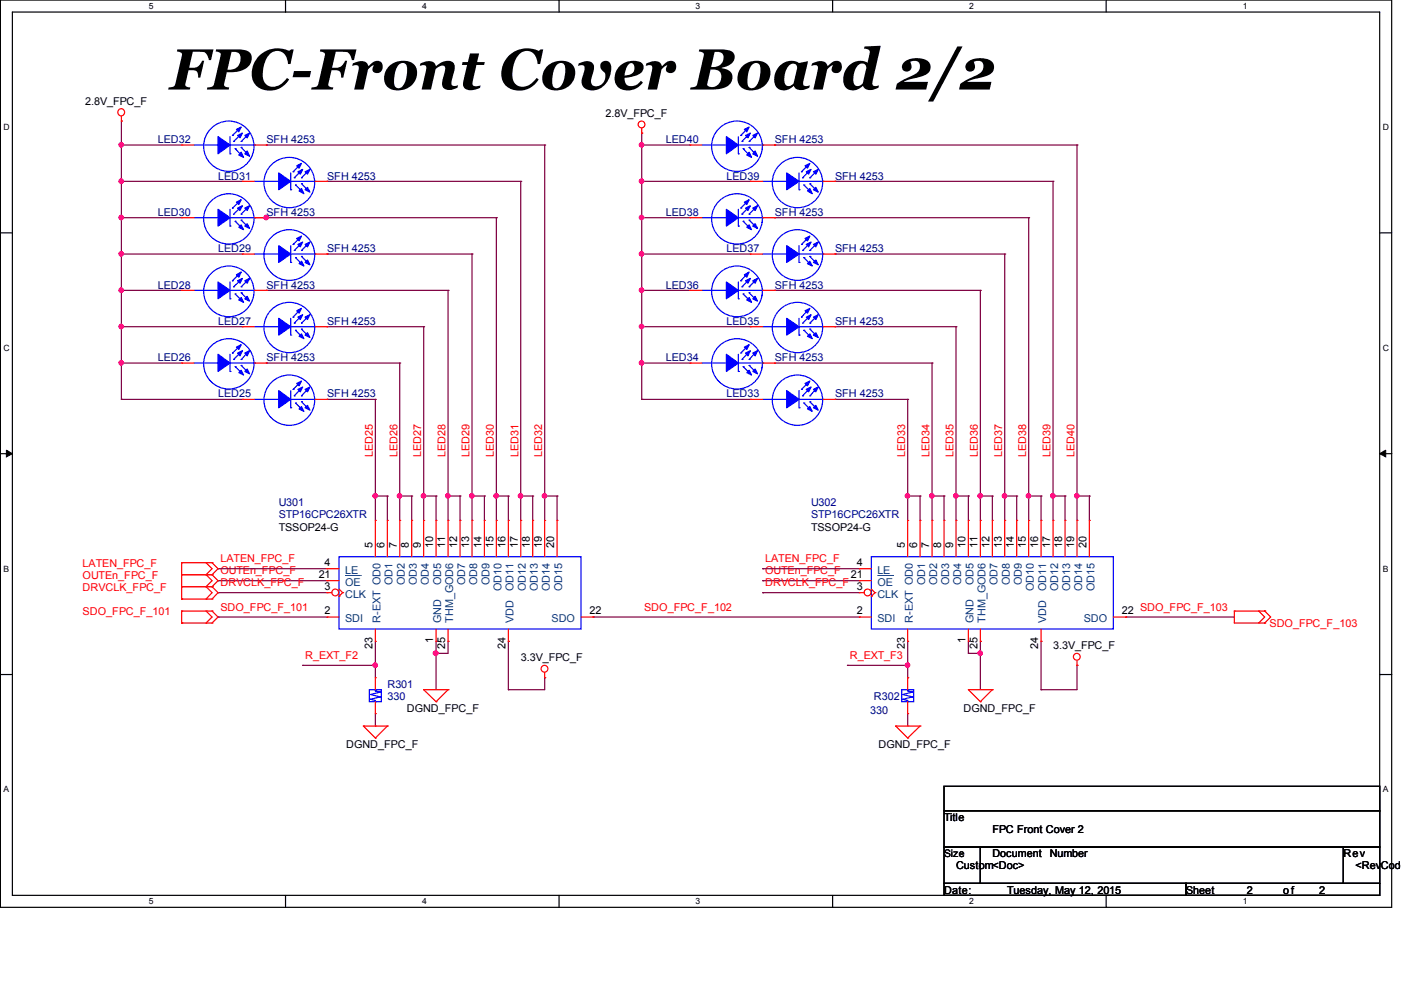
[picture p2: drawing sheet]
<svg xmlns="http://www.w3.org/2000/svg" width="297mm" height="210mm" viewBox="0 0 297 210" stroke-linecap="round" stroke-linejoin="round" font-family="sans-serif">
<path d="M.1 0h295v192.4h-295zM2.6 2.6h289.9v187.2h-289.9z" fill="none" stroke="#000" stroke-width=".25"/>
<g fill="#fff">
<path d="M31.6 .3h.9v1.9h-.9z"/>
<path d="M31.6 190.1h.9v1.9h-.9z"/>
</g>
<path d="M60.5 0v2.6M60.5 189.8v2.6" fill="none" stroke="#000" stroke-width=".25"/>
<g fill="#fff">
<path d="M89.5 .3h.9v1.9h-.9z"/>
<path d="M89.5 190.1h.9v1.9h-.9z"/>
</g>
<path d="M118.5 0v2.6M118.5 189.8v2.6" fill="none" stroke="#000" stroke-width=".25"/>
<g fill="#fff">
<path d="M147.5 .3h.9v1.9h-.9z"/>
<path d="M147.5 190.1h.9v1.9h-.9z"/>
</g>
<path d="M176.5 0v2.6M176.5 189.8v2.6" fill="none" stroke="#000" stroke-width=".25"/>
<g fill="#fff">
<path d="M205.5 .3h.9v1.9h-.9z"/>
<path d="M205.5 190.1h.9v1.9h-.9z"/>
</g>
<path d="M234.5 0v2.6M234.5 189.8v2.6" fill="none" stroke="#000" stroke-width=".25"/>
<g fill="#fff">
<path d="M263.5 .3h.9v1.9h-.9z"/>
<path d="M263.5 190.1h.9v1.9h-.9z"/>
<path d="M.8 25.9h1.1v2h-1.1z"/>
<path d="M293.2 25.9h1.2v2h-1.2z"/>
<path d="M.8 72.7h1.1v2h-1.1z"/>
<path d="M293.2 72.7h1.2v2h-1.2z"/>
</g>
<path d="M.1 49.4h2.5M292.5 49.4h2.6" fill="none" stroke="#000" stroke-width=".25"/>
<g fill="#fff">
<path d="M.8 119.6h1.1v1.9h-1.1z"/>
<path d="M293.2 119.6h1.1v1.9h-1.1z"/>
</g>
<path d="M.1 96.2h2.5M292.5 96.2h2.6" fill="none" stroke="#000" stroke-width=".25"/>
<path d="M1.4 95.4l1.2 .8-1.2 .7zM292.5 96.2l1.3-.8v1.5z" fill="#000" stroke="#000" stroke-width=".21"/>
<g fill="#fff">
<path d="M.8 166.4h1v1.9h-1z"/>
<path d="M293.2 166.4h1v1.9h-1z"/>
</g>
<path d="M.1 143h2.5M292.5 143h2.6M200.2 166.7h92.3v5.2h-92.3zM200.2 171.9h92.3v7.7h-92.3zM200.2 179.6h7.7v7.7h-7.7zM207.9 179.6h76.9v7.7h-76.9zM284.8 179.6h7.7v7.7h-7.7zM200.2 187.3h51.3v2.5h-51.3zM251.5 187.3h41v2.5h-41z" fill="none" stroke="#000" stroke-width=".25"/>
<g fill="none" stroke="#800040" stroke-width=".25">
<path d="M25.7 25.7h.1M25.7 38.5h.1M25.7 30.7h.1M25.7 38.5h25.7M25.7 30.7h12.8M25.7 25.7v59M56.5 30.7h.1M56.5 30.7h59M69.3 38.5h.1M69.3 38.5h41.1M110.4 38.5h.1M110.4 38.5v71.8"/>
<path d="M115.5 30.7h.1M115.5 30.7v79.6M136.1 28.2h.1M136.1 38.5h.1M136.1 30.7h.1M136.1 38.5h23M136.1 30.7h10.2M136.1 28.2v56.5M164.3 30.7h.1M164.3 30.7h64M177 38.5h.1M177 38.5h46.3"/>
<path d="M223.3 38.5h.1M223.3 38.5v71.8M228.3 30.7h.1M228.3 30.7v79.6M25.7 53.9h.1M25.7 46.2h.1M25.7 53.9h25.7M25.7 46.2h12.8M53.9 46.2h.1M53.9 46.2h51.3M56.5 46.2h.1M69.3 53.9h.1"/>
<path d="M69.3 53.9h30.8M100.1 53.9h.1M100.1 53.9v56.4M105.2 46.2h.1M105.2 46.2v64.1M136.1 53.9h.1M136.1 46.2h.1M136.1 53.9h23M136.1 46.2h10.2M164.3 46.2h.1M164.3 46.2h53.8M177 53.9h.1"/>
<path d="M177 53.9h36M213 53.9h.1M213 53.9v56.4M218.1 46.2h.1M218.1 46.2v64.1M25.7 77h.1M25.7 69.3h.1M25.7 61.6h.1M25.7 77h12.8M25.7 69.3h25.7M25.7 61.6h12.8M56.5 77h.1"/>
<path d="M56.5 61.6h.1M56.5 77h28.3M56.5 61.6h38.5M69.3 69.3h.1M69.3 69.3h20.5M84.8 77h.1M84.8 77v33.3M89.8 69.3h.1M89.8 69.3v41M95 61.6h.1M95 61.6v48.7M136.1 77h.1"/>
<path d="M136.1 69.3h.1M136.1 61.6h.1M136.1 77h10.2M136.1 69.3h23M136.1 61.6h10.2M164.3 77h.1M164.3 61.6h.1M164.3 77h33.3M164.3 61.6h43.6M177 69.3h.1M177 69.3h25.7M197.6 77h.1"/>
<path d="M197.6 77v33.3M202.7 69.3h.1M202.7 69.3v41M207.9 61.6h.1M207.9 61.6v48.7M25.7 84.7h.1M25.7 84.7h25.7M69.3 84.7h.1M69.3 84.7h10.3M79.6 84.7h.1M79.6 84.7v25.6M136.1 84.7h.1"/>
<path d="M136.1 84.7h23M177 84.7h.1M177 84.7h15.4M192.4 84.7h.1M192.4 84.7v25.6M79.6 105.2h.1M79.6 105.2h2.5M82.1 105.2h.1M82.1 105.2v5.1M84.8 105.2h.1M84.8 105.2h2.5M87.3 105.2h.1"/>
<path d="M87.3 105.2v5.1M89.8 105.2h.1M89.8 105.2h2.7M92.5 105.2h.1M92.5 105.2v5.1M95 105.2h.1M95 105.2h2.5M97.5 105.2h.1M97.5 105.2v5.1M100.1 105.2h.1M100.1 105.2h2.6M102.7 105.2h.1"/>
<path d="M102.7 105.2v5.1M105.2 105.2h.1M105.2 105.2h2.6M107.8 105.2h.1M107.8 105.2v5.1M110.4 105.2h.1M110.4 105.2h2.5M112.9 105.2h.1M112.9 105.2v5.1M115.5 105.2h.1M115.5 105.2h2.6M118.1 105.2h.1"/>
<path d="M118.1 105.2v5.1M192.4 105.2h.1M192.4 105.2h2.7M195.1 105.2h.1M195.1 105.2v5.1M197.6 105.2h.1M197.6 105.2h2.6M200.2 105.2h.1M200.2 105.2v5.1M202.7 105.2h.1M202.7 105.2h2.6M205.3 105.2h.1"/>
<path d="M205.3 105.2v5.1M207.9 105.2h.1M207.9 105.2h2.5M210.4 105.2h.1M210.4 105.2v5.1M213 105.2h.1M213 105.2h2.6M215.6 105.2h.1M215.6 105.2v5.1M218.1 105.2h.1M218.1 105.2h2.6M220.7 105.2h.1"/>
<path d="M220.7 105.2v5.1M223.3 105.2h.1M223.3 105.2h2.5M225.8 105.2h.1M225.8 105.2v5.1M228.3 105.2h.1M228.3 105.2h2.7M231 105.2h.1M231 105.2v5.1M46.2 130.8h.1M46.2 123.1h.1M46.2 120.6h.1"/>
<path d="M46.2 125.7h.1M46.2 130.8h23.1M46.2 123.1h23.1M46.2 120.6h23.1M46.2 125.7h23.1M79.6 136v7.7M92.5 136h.1M92.5 138.5h.1M92.5 136v10.2M95 136h.1M95 136v2.5h-2.5M107.8 136h.1"/>
<path d="M107.8 136v10.2M125.7 130.8h.1M125.7 130.8h56.5M161.7 123.1h.1M161.7 120.6h.1M161.7 125.7h.1M161.7 123.1h20.5M161.7 120.6h20.5M161.7 125.7h20.5M192.4 136v7.7M205.3 136h.1M205.3 138.5h.1"/>
<path d="M205.3 138.5h2.6M205.3 136v2.5M207.9 136h.1M207.9 138.5h.1M207.9 136v10.2M220.7 136h.1M220.7 136v10.2M238.7 130.8h.1M238.7 130.8h23M64.2 141.1h.1M64.2 141.1h15.4M79.6 141.1h.1"/>
<path d="M79.6 153.9h.1M79.6 151.3v2.6M107.8 146.2h.1M115.5 143.7h.1M115.5 143.7v2.5h-7.7M179.7 141.1h.1M179.7 141.1h12.7M192.4 143.7h.1M192.4 141.1h.1M192.4 153.9h.1M192.4 151.3v2.6M220.7 146.2h.1"/>
<path d="M228.3 141.1h.1M228.3 141.1v5.1h-7.6"/>
</g>
<g fill="#f0f" stroke="#f0f" stroke-width=".25">
<circle cx="79.5" cy="141" r=".47"/>
<circle cx="192.4" cy="141" r=".47"/>
<circle cx="110.4" cy="105.1" r=".47"/>
<circle cx="115.4" cy="105.1" r=".47"/>
<circle cx="79.5" cy="105.1" r=".47"/>
<circle cx="84.7" cy="105.1" r=".47"/>
<circle cx="89.8" cy="105.1" r=".47"/>
<circle cx="95" cy="105.1" r=".47"/>
<circle cx="100" cy="105.1" r=".47"/>
<circle cx="105.2" cy="105.1" r=".47"/>
<circle cx="92.4" cy="138.5" r=".49"/>
<circle cx="192.4" cy="105.1" r=".47"/>
<circle cx="197.6" cy="105.1" r=".47"/>
<circle cx="202.6" cy="105.1" r=".47"/>
<circle cx="207.8" cy="105.1" r=".47"/>
<circle cx="213" cy="105.1" r=".47"/>
<circle cx="218.1" cy="105.1" r=".47"/>
<circle cx="223.2" cy="105.1" r=".47"/>
<circle cx="228.3" cy="105.1" r=".47"/>
<circle cx="207.8" cy="138.5" r=".47"/>
<circle cx="56.4" cy="46.1" r=".47"/>
<circle cx="25.7" cy="30.7" r=".47"/>
<circle cx="25.7" cy="76.9" r=".47"/>
<circle cx="25.7" cy="69.2" r=".47"/>
<circle cx="25.7" cy="61.5" r=".47"/>
<circle cx="25.7" cy="53.8" r=".47"/>
<circle cx="25.7" cy="46.1" r=".47"/>
<circle cx="25.7" cy="38.4" r=".47"/>
<circle cx="136" cy="30.7" r=".47"/>
<circle cx="136" cy="69.2" r=".47"/>
<circle cx="136" cy="76.9" r=".47"/>
<circle cx="136" cy="53.8" r=".47"/>
<circle cx="136" cy="61.5" r=".47"/>
<circle cx="136" cy="46.1" r=".47"/>
<circle cx="136" cy="38.4" r=".47"/>
</g>
<g fill="none" stroke="#f00" stroke-width=".25">
<path d="M25.7 25.7h.1M25.7 24.7v1M51.4 38.5h.1M51.4 38.5h2.5M66.8 38.5h2.5M69.3 38.5h.1M136.1 28.2h.1M136.1 27.2v1M146.3 30.7h.1M146.3 30.7h2.5M159.1 38.5h.1M159.1 38.5h2.6"/>
<path d="M161.7 30.7h2.6M164.3 30.7h.1M174.5 38.5h2.5M177 38.5h.1M51.4 69.3h.1M51.4 69.3h2.5M66.8 69.3h2.5M69.3 69.3h.1M159.1 69.3h.1M159.1 69.3h2.6M174.5 69.3h2.5M177 69.3h.1"/>
<path d="M51.4 84.7h.1M51.4 84.7h2.5M66.8 84.7h2.5M69.3 84.7h.1M38.5 119.3h.1M38.5 119.3h6.5M38.5 119.3v7.7M43.7 119.3h.1M43.7 119.3l1.3 1.3-1.3 1.2M45 119.3h.1M45 119.3l1.2 1.3-1.2 1.2M79.6 110.3h.1"/>
<path d="M79.6 110.3v7.7M82.1 110.3h.1M82.1 110.3v7.7M84.8 110.3h.1M84.8 110.3v7.7M87.3 110.3h.1M87.3 110.3v7.7M89.8 110.3h.1M89.8 110.3v7.7M92.5 110.3h.1M92.5 110.3v7.7M95 110.3h.1"/>
<path d="M95 110.3v7.7M97.5 110.3h.1M97.5 110.3v7.7M100.1 110.3h.1M100.1 110.3v7.7M102.7 110.3h.1M102.7 110.3v7.7M105.2 110.3h.1M105.2 110.3v7.7M107.8 110.3h.1M107.8 110.3v7.7M110.4 110.3h.1"/>
<path d="M110.4 110.3v7.7M112.9 110.3h.1M112.9 110.3v7.7M115.5 110.3h.1M115.5 110.3v7.7M118.1 110.3h.1M118.1 110.3v7.7M38.5 121.8h.1M38.5 124.4h.1M38.5 127h.1M38.5 129.6h.1M38.5 132.1h.1"/>
<path d="M38.5 121.8h6.5M38.5 129.6v2.5M38.5 124.4h6.5M38.5 127h6.5M38.5 129.6h6.5M38.5 132.1h6.5M43.7 121.8h.1M43.7 124.4h.1M43.7 127h.1M43.7 129.6h.1M43.7 132.1h.1M43.7 121.8l1.3 1.3-1.3 1.3"/>
<path d="M43.7 124.4l1.3 1.3-1.3 1.3M43.7 129.6l1.3 1.2-1.3 1.3M45 121.8h.1M45 124.4h.1M45 127h.1M45 132.1h.1M45 129.6h.1M45 121.8l1.2 1.3-1.2 1.3M45 124.4l1.2 1.3-1.2 1.3M45 129.6l1.2 1.2-1.2 1.3M69.3 130.8h.1M69.3 130.8h2.6"/>
<path d="M71.9 126.4h.1M71.9 124.9l.7 .8M72.6 125.7h.1M72.6 125.7l-.7 .7M92.5 136h.1M92.5 133.4v2.6M107.8 136h.1M107.8 133.4v2.6M123.2 130.8h2.5M125.7 130.8h.1M261.7 129.6h.1M261.7 129.6h6.4"/>
<path d="M261.7 129.6v2.5h6.4M266.9 129.6h.1M266.9 132.1h.1M266.9 129.6l1.2 1.2-1.2 1.3M268.1 132.1h.1M268.1 129.6h.1M268.1 129.6l1.3 1.2-1.3 1.3M77 153.9h.1M77 153.9h5.1M77 153.9l2.6 2.6M79.6 156.5h.1M79.6 143.7h.1"/>
<path d="M79.6 151.3h.1M79.6 143.7v2.5M79.6 148.8v2.5M82.1 153.9h.1M82.1 153.9l-2.5 2.6M89.8 146.2h.1M89.8 146.2h5.2M89.8 146.2l2.7 2.6M92.5 148.8h.1M95 146.2h.1M95 146.2l-2.5 2.6M115.5 143.7h.1"/>
<path d="M115.5 142.6v1.1M189.9 153.9h.1M189.9 153.9h5.2M189.9 153.9l2.5 2.6M192.4 156.5h.1M195.1 153.9h.1M195.1 153.9l-2.7 2.6M205.3 146.2h.1M205.3 146.2h5.1M205.3 146.2l2.6 2.6M207.9 148.8h.1M210.4 146.2h.1"/>
<path d="M210.4 146.2l-2.5 2.6M228.3 141.1h.1M228.3 140.1v1"/>
<circle cx="25.7" cy="23.8" r=".74"/>
<circle cx="136" cy="26.4" r=".72"/>
<circle cx="228.3" cy="139.2" r=".72"/>
<circle cx="115.4" cy="141.8" r=".72"/>
</g>
<g fill="none" stroke="#00f" stroke-width=".25">
<path d="M53.9 38.5h5.2M59.1 38.5h.1M61.6 36.7v3.5M61.6 38.5h5.2M62.1 36.4h.1M62.4 37.7h.1M62.7 39.2h.1M62.7 39.2l1.5 1.5M63.7 34.9l-1.6 1.5M63.9 37.7h.1M63.9 39h.1M63.9 36.2l-1.5 1.5"/>
<path d="M63.9 39l1.5 1.5M65.4 36.2l-1.5 1.5M66.7 39.4a5.4 5.4 0 0 0-7.1-5.8 5.4 5.4 0 0 0-2 8.9 5.4 5.4 0 0 0 8.9-2.2l.2-.8M66.8 38.5h.1M148.8 30.7h5.2M154 30.7h.1M156.5 32.6h.1M156.5 29v3.6M156.5 30.7h5.2M157.1 28.7h.1M157.3 30h.1M157.6 31.5h.1"/>
<path d="M157.6 31.5l1.5 1.6M158.6 27.2l-1.5 1.5M158.8 30h.1M158.8 31.3h.1M158.8 28.5l-1.5 1.5M158.8 31.3l1.6 1.6M160.4 28.5l-1.6 1.5M161.6 31.7a5.4 5.4 0 0 0-7.1-5.8 5.4 5.4 0 0 0-2 8.9 5.4 5.4 0 0 0 8.9-2.2l.2-.8M161.7 30.7h.1M161.7 38.5h5.1M166.8 38.5h.1M169.4 36.7v3.5"/>
<path d="M169.4 38.5h5.1M169.9 36.4h.1M170.2 37.7h.1M170.4 39.2h.1M170.4 39.2l1.6 1.5M171.4 34.9l-1.5 1.5M171.7 37.7h.1M171.7 39h.1M171.7 36.2l-1.5 1.5M171.7 39l1.5 1.5M173.2 36.2l-1.5 1.5M174.4 39.4a5.3 5.3 0 0 0-7-5.7 5.3 5.3 0 0 0-2.1 8.8 5.3 5.3 0 0 0 8.9-2.2l.2-.8"/>
<path d="M174.5 38.5h.1M61.6 40.2h.1M169.4 40.2h.1M53.9 69.3h5.2M59.1 69.3h.1M61.6 71h.1M61.6 67.5v3.5M61.6 69.3h5.2M62.1 67.2h.1M62.4 68.5h.1M62.7 70h.1M62.7 70l1.5 1.6"/>
<path d="M63.7 65.6l-1.6 1.6M63.9 68.5h.1M63.9 69.8h.1M63.9 67l-1.5 1.5M63.9 69.8l1.5 1.5M65.4 67l-1.5 1.5M66.7 70.3a5.4 5.4 0 0 0-7-6 5.4 5.4 0 0 0-2.2 8.9 5.4 5.4 0 0 0 8.9-2.1l.2-.8M66.8 69.3h.1M161.7 69.3h5.1M166.8 69.3h.1M169.4 71h.1M169.4 69.3h5.1"/>
<path d="M169.4 67.5v3.5M169.9 67.2h.1M170.2 68.5h.1M170.4 70h.1M170.4 70l1.6 1.6M171.4 65.6l-1.5 1.6M171.7 68.5h.1M171.7 69.8h.1M171.7 67l-1.5 1.5M171.7 69.8l1.5 1.5M173.2 67l-1.5 1.5M174.5 69.3h.1"/>
<path d="M53.9 84.7h5.2M59.1 84.7h.1M61.6 86.5h.1M61.6 82.8v3.7M61.6 84.7h5.2M62.1 82.6h.1M62.4 83.9h.1M62.7 85.4h.1M62.7 85.4l1.5 1.6M63.7 81l-1.6 1.6M63.9 83.9h.1M63.9 85.2h.1"/>
<path d="M63.9 82.3l-1.5 1.6M63.9 85.2l1.5 1.5M65.4 82.3l-1.5 1.6M66.7 85.7a5.4 5.4 0 0 0-7-6 5.4 5.4 0 0 0-2.2 8.9 5.4 5.4 0 0 0 8.9-2l.2-.9M66.8 84.7h.1M71.9 118h51.3v15.4h-51.3zM78.3 146.2h2.6v2.6h-2.6zM78.6 148.3h.1M78.6 148.3l1 .2v.3M79.6 146.5h.1M79.6 146.2h.1M79.6 148.8h.1"/>
<path d="M79.6 146.5l1 .2M79.6 146.2v.3M80.6 146.7h.1M80.6 147.8h.1M80.6 146.7l-2 .5 2 .6M80.6 147.8l-2 .5"/>
<circle cx="169.1" cy="69.4" r="5.3"/>
</g>
<g fill="#00f" stroke="#00f" stroke-width=".25">
<path d="M154 29l2.5 1.7-2.5 1.9z" fill-rule="evenodd"/>
<path d="M159.6 28.7l1-.5-.5 1z" fill-rule="evenodd"/>
<path d="M158.1 28.7l1-.5-.5 1z" fill-rule="evenodd"/>
<path d="M157.8 27.4l1-.5-.5 1.1z" fill-rule="evenodd"/>
<path d="M158.8 32.3l.5 1.1-1-.5z" fill-rule="evenodd"/>
<path d="M160.1 32l.5 1.1-1-.5z" fill-rule="evenodd"/>
<path d="M59.1 82.8l2.5 1.9-2.5 1.8z" fill-rule="evenodd"/>
<path d="M64.7 82.6l1-.5-.5 1z" fill-rule="evenodd"/>
<path d="M63.2 82.6l1-.5-.5 1z" fill-rule="evenodd"/>
<path d="M62.9 81.3l1-.5-.5 1z" fill-rule="evenodd"/>
<path d="M63.4 86.7l.5-.5 .5 1z" fill-rule="evenodd"/>
<path d="M64.7 86.5l.5-.5 .5 1z" fill-rule="evenodd"/>
<path d="M59.1 67.5l2.5 1.8-2.5 1.7z" fill-rule="evenodd"/>
<path d="M64.7 67.2l1-.5-.5 1z" fill-rule="evenodd"/>
<path d="M63.2 67.2l1-.5-.5 1z" fill-rule="evenodd"/>
<path d="M62.9 65.9l1-.5-.5 1z" fill-rule="evenodd"/>
<path d="M63.9 70.8l.5 1-1-.5z" fill-rule="evenodd"/>
<path d="M65.2 70.5l.5 1.1-1-.6z" fill-rule="evenodd"/>
<path d="M166.8 67.5l2.6 1.8-2.6 1.7z" fill-rule="evenodd"/>
<path d="M172.5 67.2l1-.5-.5 1z" fill-rule="evenodd"/>
<path d="M170.9 67.2l1.1-.5-.6 1z" fill-rule="evenodd"/>
<path d="M170.7 65.9l1-.5-.5 1z" fill-rule="evenodd"/>
<path d="M171.7 70.8l.5 1-1-.5z" fill-rule="evenodd"/>
<path d="M173 70.5l.5 1.1-1-.6z" fill-rule="evenodd"/>
<path d="M59.1 36.7l2.5 1.8-2.5 1.7z" fill-rule="evenodd"/>
<path d="M64.7 36.4l1-.5-.5 1z" fill-rule="evenodd"/>
<path d="M63.2 36.4l1-.5-.5 1z" fill-rule="evenodd"/>
<path d="M62.9 35.2l1-.6-.5 1.1z" fill-rule="evenodd"/>
<path d="M63.9 40l.5 1.1-1-.6z" fill-rule="evenodd"/>
<path d="M65.2 39.7l.5 1-1-.5z" fill-rule="evenodd"/>
<path d="M166.8 36.7l2.6 1.8-2.6 1.7z" fill-rule="evenodd"/>
<path d="M172.5 36.4l1-.5-.5 1z" fill-rule="evenodd"/>
<path d="M170.9 36.4l1.1-.5-.6 1z" fill-rule="evenodd"/>
<path d="M170.7 35.2l1-.6-.5 1.1z" fill-rule="evenodd"/>
<path d="M171.7 40l.5 1.1-1-.6z" fill-rule="evenodd"/>
<path d="M173 39.7l.5 1-1-.5z" fill-rule="evenodd"/>
</g>
<circle cx="71.1" cy="125.6" r=".72" fill="#fff" stroke="#f00" stroke-width=".25"/>
<g fill="none" stroke="#f00" stroke-width=".25">
<path d="M51.4 53.9h.1M51.4 53.9h2.5M66.8 53.9h2.5M69.3 53.9h.1M146.3 46.2h.1M146.3 46.2h2.5M161.7 46.2h2.6M164.3 46.2h.1M146.3 77h.1M146.3 77h2.5M161.7 77h2.6M164.3 77h.1"/>
<path d="M159.1 84.7h.1M159.1 84.7h2.6M174.5 84.7h2.5M177 84.7h.1M192.4 110.3h.1M192.4 110.3v7.7M195.1 110.3h.1M195.1 110.3v7.7M197.6 110.3h.1M197.6 110.3v7.7M200.2 110.3h.1M200.2 110.3v7.7"/>
<path d="M202.7 110.3h.1M202.7 110.3v7.7M205.3 110.3h.1M205.3 110.3v7.7M207.9 110.3h.1M207.9 110.3v7.7M210.4 110.3h.1M210.4 110.3v7.7M213 110.3h.1M213 110.3v7.7M215.6 110.3h.1M215.6 110.3v7.7"/>
<path d="M218.1 110.3h.1M218.1 110.3v7.7M220.7 110.3h.1M220.7 110.3v7.7M223.3 110.3h.1M223.3 110.3v7.7M225.8 110.3h.1M225.8 110.3v7.7M228.3 110.3h.1M228.3 110.3v7.7M231 110.3h.1M231 110.3v7.7"/>
<path d="M69.3 125.7h.1M69.3 120.6h.1M69.3 123.1h.1M69.3 125.7h1.1M69.3 120.6h2.6M69.3 123.1h2.6M79.6 136h.1M79.6 133.4v2.6M95 136h.1M95 133.4v2.6M182.2 130.8h.1M182.2 130.8h2.5"/>
<path d="M184.7 126.4h.1M184.7 124.9l.8 .8M185.5 125.7h.1M185.5 125.7l-.8 .7M205.3 136h.1M205.3 133.4v2.6M220.7 136h.1M220.7 133.4v2.6M236.1 130.8h2.6M238.7 130.8h.1"/>
</g>
<path d="M73.2 122h3.3M76.5 122h.1" fill="none" stroke="#004080" stroke-width=".21"/>
<g fill="none" stroke="#00f" stroke-width=".25">
<path d="M53.9 53.9h5.2M59.1 53.9h.1M61.6 55.6h.1M61.6 52.1v3.5M61.6 53.9h5.2M62.1 51.8h.1M62.4 53.1h.1M62.7 54.6h.1M62.7 54.6l1.5 1.5M63.7 50.3l-1.6 1.5M63.9 53.1h.1M63.9 54.4h.1"/>
<path d="M63.9 51.6l-1.5 1.5M63.9 54.4l1.5 1.5M65.4 51.6l-1.5 1.5M66.7 54.9a5.4 5.4 0 0 0-7.1-5.9 5.4 5.4 0 0 0-2.1 8.9 5.4 5.4 0 0 0 9-2.1l.2-.9M66.8 53.9h.1M148.8 46.2h5.2M154 46.2h.1M156.5 47.9h.1M156.5 44.4v3.5M156.5 46.2h5.2M157.1 44.1h.1M157.3 45.4h.1"/>
<path d="M157.6 46.9h.1M157.6 46.9l1.5 1.5M158.6 42.6l-1.5 1.5M158.8 45.4h.1M158.8 46.7h.1M158.8 43.9l-1.5 1.5M158.8 46.7l1.6 1.5M160.4 43.9l-1.6 1.5M161.7 46.2h.1M148.8 77h5.2M154 77h.1M156.5 78.8h.1"/>
<path d="M156.5 75.1v3.7M156.5 77h5.2M157.1 74.9h.1M157.3 76.2h.1M157.6 77.7h.1M157.6 77.7l1.5 1.6M158.6 73.3l-1.5 1.6M158.8 76.2h.1M158.8 77.5h.1M158.8 74.6l-1.5 1.6M158.8 77.5l1.6 1.5M160.4 74.6l-1.6 1.6"/>
<path d="M161.6 78a5.4 5.4 0 0 0-7-6 5.4 5.4 0 0 0-2.2 8.9 5.4 5.4 0 0 0 9-2.1l.2-.8M161.7 77h.1M161.7 84.7h5.1M166.8 84.7h.1M169.4 86.5h.1M169.4 82.8v3.7M169.4 84.7h5.1M169.9 82.6h.1M170.2 83.9h.1M170.4 85.4h.1M170.4 85.4l1.6 1.6M171.4 81l-1.5 1.6"/>
<path d="M171.7 83.9h.1M171.7 85.2h.1M171.7 82.3l-1.5 1.6M171.7 85.2l1.5 1.5M173.2 82.3l-1.5 1.6M174.3 85.7a5.3 5.3 0 0 0-6.9-5.9 5.3 5.3 0 0 0-2.1 8.8 5.3 5.3 0 0 0 8.8-2.1l.2-.8M174.5 84.7h.1M184.7 118h51.4v15.4h-51.4z"/>
<circle cx="156.3" cy="46.4" r="5.4"/>
</g>
<g fill="#00f" stroke="#00f" stroke-width=".25">
<path d="M59.1 52.1l2.5 1.8-2.5 1.7z" fill-rule="evenodd"/>
<path d="M64.7 51.8l1-.5-.5 1z" fill-rule="evenodd"/>
<path d="M63.2 51.8l1-.5-.5 1z" fill-rule="evenodd"/>
<path d="M62.9 50.6l1-.5-.5 1z" fill-rule="evenodd"/>
<path d="M63.9 55.4l.5 1-1-.5z" fill-rule="evenodd"/>
<path d="M65.2 55.1l.5 1-1-.5z" fill-rule="evenodd"/>
<path d="M154 75.1l2.5 1.9-2.5 1.8z" fill-rule="evenodd"/>
<path d="M159.6 74.9l1-.5-.5 1.1z" fill-rule="evenodd"/>
<path d="M158.1 74.9l1-.5-.5 1.1z" fill-rule="evenodd"/>
<path d="M157.8 73.6l1-.5-.5 1z" fill-rule="evenodd"/>
<path d="M158.8 78.5l.5 1-1-.5z" fill-rule="evenodd"/>
<path d="M160.1 78.2l.5 1.1-1-.5z" fill-rule="evenodd"/>
<path d="M154 44.4l2.5 1.8-2.5 1.7z" fill-rule="evenodd"/>
<path d="M159.6 44.1l1-.5-.5 1z" fill-rule="evenodd"/>
<path d="M158.1 44.1l1-.5-.5 1z" fill-rule="evenodd"/>
<path d="M157.8 42.9l1-.6-.5 1.1z" fill-rule="evenodd"/>
<path d="M158.8 47.7l.5 1-1-.5z" fill-rule="evenodd"/>
<path d="M160.1 47.4l.5 1-1-.5z" fill-rule="evenodd"/>
<path d="M166.8 82.8l2.6 1.9-2.6 1.8z" fill-rule="evenodd"/>
<path d="M172.5 82.6l1-.5-.5 1z" fill-rule="evenodd"/>
<path d="M170.9 82.6l1.1-.5-.6 1z" fill-rule="evenodd"/>
<path d="M170.7 81.3l1-.5-.5 1z" fill-rule="evenodd"/>
<path d="M171.7 86.2l.5 1-1-.5z" fill-rule="evenodd"/>
<path d="M172.5 86.5l.5-.5 .5 1z" fill-rule="evenodd"/>
</g>
<circle cx="183.9" cy="125.6" r=".72" fill="#fff" stroke="#f00" stroke-width=".25"/>
<g fill="none" stroke="#f00" stroke-width=".25">
<path d="M38.5 30.7h.1M38.5 30.7h2.6M53.9 30.7h2.6M56.5 30.7h.1M38.5 46.2h.1M38.5 46.2h2.6M53.9 46.2h2.6M56.5 46.2h.1M159.1 53.9h.1M159.1 53.9h2.6M174.5 53.9h2.5M177 53.9h.1"/>
<path d="M38.5 77h.1M38.5 61.6h.1M38.5 77h2.6M38.5 61.6h2.6M53.9 77h2.6M53.9 61.6h2.6M56.5 77h.1M56.5 61.6h.1M146.3 61.6h.1M146.3 61.6h2.5M161.7 61.6h2.6M164.3 61.6h.1"/>
<path d="M182.2 125.7h.1M182.2 120.6h.1M182.2 123.1h.1M182.2 125.7h1M182.2 120.6h2.5M182.2 123.1h2.5M192.4 136h.1M192.4 133.4v2.6M207.9 136h.1M207.9 133.4v2.6M192.4 143.7h.1M192.4 151.3h.1"/>
<path d="M192.4 143.7v2.5M192.4 148.8v2.5"/>
</g>
<path d="M186 122h3.3M189.3 122h.1" fill="none" stroke="#004080" stroke-width=".21"/>
<g fill="none" stroke="#00f" stroke-width=".25">
<path d="M41.1 30.7h5.1M46.2 30.7h.1M48.8 32.6h.1M48.8 29v3.6M48.8 30.7h5.1M49.3 28.7h.1M49.5 30h.1M49.9 31.5h.1M49.9 31.5l1.5 1.6M50.9 27.2l-1.6 1.5M51.1 30h.1M51.1 31.3h.1"/>
<path d="M51.1 28.5l-1.6 1.5M51.1 31.3l1.6 1.6M52.7 28.5l-1.6 1.5M53.8 31.7a5.3 5.3 0 0 0-7-5.7 5.3 5.3 0 0 0-2 8.8 5.3 5.3 0 0 0 8.8-2.2l.2-.8M53.9 30.7h.1M41.1 46.2h5.1M46.2 46.2h.1M48.8 47.9h.1M48.8 44.4v3.5M48.8 59.8v3.5M48.8 46.2h5.1M49.3 59.5h.1"/>
<path d="M49.3 44.1h.1M49.5 45.4h.1M49.9 46.9h.1M49.9 46.9l1.5 1.5M50.9 57.9l-1.6 1.6M50.9 42.6l-1.6 1.5M51.1 45.4h.1M51.1 46.7h.1M51.1 59.3l-1.6 1.5M51.1 43.9l-1.6 1.5M51.1 46.7l1.6 1.5M52.7 59.3l-1.6 1.5"/>
<path d="M52.7 43.9l-1.6 1.5M53.9 46.2h.1M156.5 59.8v3.5M157.1 59.5h.1M158.6 57.9l-1.5 1.6M158.8 59.3l-1.5 1.5M160.4 59.3l-1.6 1.5M161.7 53.9h5.1M166.8 53.9h.1M169.4 55.6h.1M169.4 52.1v3.5M169.4 53.9h5.1"/>
<path d="M169.9 51.8h.1M170.2 53.1h.1M170.4 54.6h.1M170.4 54.6l1.6 1.5M171.4 50.3l-1.5 1.5M171.7 53.1h.1M171.7 54.4h.1M171.7 51.6l-1.5 1.5M171.7 54.4l1.5 1.5M173.2 51.6l-1.5 1.5M174.4 54.9a5.3 5.3 0 0 0-7-5.9 5.3 5.3 0 0 0-2.1 8.9 5.3 5.3 0 0 0 8.8-2.2l.2-.8M174.5 53.9h.1"/>
<path d="M41.1 77h5.1M41.1 61.6h5.1M46.2 77h.1M46.2 61.6h.1M48.8 78.8h.1M48.8 63.3h.1M48.8 75.1v3.7M48.8 77h5.1M48.8 61.6h5.1M49.3 74.9h.1M49.5 76.2h.1M49.5 60.8h.1"/>
<path d="M49.9 77.7h.1M49.9 62.3h.1M49.9 77.7l1.5 1.6M49.9 62.3l1.5 1.6M50.9 73.3l-1.6 1.6M51.1 76.2h.1M51.1 77.5h.1M51.1 60.8h.1M51.1 62.1h.1M51.1 74.6l-1.6 1.6M51.1 77.5l1.6 1.5M51.1 62.1l1.6 1.5"/>
<path d="M52.7 74.6l-1.6 1.6M53.8 78a5.3 5.3 0 0 0-6.9-5.9 5.3 5.3 0 0 0-2.2 8.8 5.3 5.3 0 0 0 8.9-2.1l.2-.8M53.8 62.6a5.3 5.3 0 0 0-7-5.9 5.3 5.3 0 0 0-2.1 8.9 5.3 5.3 0 0 0 8.9-2.2l.2-.8M53.9 77h.1M53.9 61.6h.1M148.8 61.6h5.2M154 61.6h.1M156.5 63.3h.1M156.5 61.6h5.2M157.3 60.8h.1M157.6 62.3h.1M157.6 62.3l1.5 1.6"/>
<path d="M158.8 60.8h.1M158.8 62.1h.1M158.8 62.1l1.6 1.5M161.6 62.6a5.4 5.4 0 0 0-7.1-5.9 5.4 5.4 0 0 0-2 8.9 5.4 5.4 0 0 0 8.9-2.2l.2-.8M161.7 61.6h.1M191.2 146.2h2.5v2.6h-2.5zM191.4 148.3h.1M191.4 148.3l1 .2v.3M192.4 146.5h.1M192.4 146.2h.1M192.4 148.8h.1M192.4 146.5l1.1 .2"/>
<path d="M192.4 146.2v.3M193.5 146.7h.1M193.5 147.8h.1M193.5 146.7l-2.1 .5 2.1 .6M193.5 147.8l-2.1 .5"/>
<circle cx="48.5" cy="46.4" r="5.3"/>
</g>
<g fill="#00f" stroke="#00f" stroke-width=".25">
<path d="M46.2 75.1l2.6 1.9-2.6 1.8z" fill-rule="evenodd"/>
<path d="M51.9 74.9l1-.5-.5 1.1z" fill-rule="evenodd"/>
<path d="M50.4 74.9l1-.5-.5 1.1z" fill-rule="evenodd"/>
<path d="M50.1 73.6l1-.5-.5 1z" fill-rule="evenodd"/>
<path d="M51.1 78.5l.5 1-1-.5z" fill-rule="evenodd"/>
<path d="M52.4 78.2l.5 1.1-1-.5z" fill-rule="evenodd"/>
<path d="M46.2 59.8l2.6 1.8-2.6 1.7z" fill-rule="evenodd"/>
<path d="M51.9 59.5l1-.5-.5 1z" fill-rule="evenodd"/>
<path d="M50.4 59.5l1-.5-.5 1z" fill-rule="evenodd"/>
<path d="M50.1 58.3l1-.6-.5 1.1z" fill-rule="evenodd"/>
<path d="M51.1 63.1l.5 1-1-.5z" fill-rule="evenodd"/>
<path d="M52.4 62.8l.5 1.1-1-.6z" fill-rule="evenodd"/>
<path d="M166.8 52.1l2.6 1.8-2.6 1.7z" fill-rule="evenodd"/>
<path d="M172.5 51.8l1-.5-.5 1z" fill-rule="evenodd"/>
<path d="M170.9 51.8l1.1-.5-.6 1z" fill-rule="evenodd"/>
<path d="M170.7 50.6l1-.5-.5 1z" fill-rule="evenodd"/>
<path d="M171.7 55.4l.5 1-1-.5z" fill-rule="evenodd"/>
<path d="M173 55.1l.5 1-1-.5z" fill-rule="evenodd"/>
<path d="M46.2 44.4l2.6 1.8-2.6 1.7z" fill-rule="evenodd"/>
<path d="M51.9 44.1l1-.5-.5 1z" fill-rule="evenodd"/>
<path d="M50.4 44.1l1-.5-.5 1z" fill-rule="evenodd"/>
<path d="M50.1 42.9l1-.6-.5 1.1z" fill-rule="evenodd"/>
<path d="M51.1 47.7l.5 1-1-.5z" fill-rule="evenodd"/>
<path d="M52.4 47.4l.5 1-1-.5z" fill-rule="evenodd"/>
<path d="M154 59.8l2.5 1.8-2.5 1.7z" fill-rule="evenodd"/>
<path d="M159.6 59.5l1-.5-.5 1z" fill-rule="evenodd"/>
<path d="M158.1 59.5l1-.5-.5 1z" fill-rule="evenodd"/>
<path d="M157.8 58.3l1-.6-.5 1.1z" fill-rule="evenodd"/>
<path d="M158.8 63.1l.5 1-1-.5z" fill-rule="evenodd"/>
<path d="M160.1 62.8l.5 1.1-1-.6z" fill-rule="evenodd"/>
<path d="M46.2 29l2.6 1.7-2.6 1.9z" fill-rule="evenodd"/>
<path d="M51.9 28.7l1-.5-.5 1z" fill-rule="evenodd"/>
<path d="M50.4 28.7l1-.5-.5 1z" fill-rule="evenodd"/>
<path d="M50.1 27.4l1-.5-.5 1.1z" fill-rule="evenodd"/>
<path d="M51.1 32.3l.5 1.1-1-.5z" fill-rule="evenodd"/>
<path d="M52.4 32l.5 1.1-1-.5z" fill-rule="evenodd"/>
</g>
<g fill="#f0f" stroke="#f0f" stroke-width=".25">
<circle cx="79.5" cy="141" r=".47"/>
<circle cx="192.4" cy="141" r=".47"/>
<circle cx="110.4" cy="105.1" r=".47"/>
<circle cx="115.4" cy="105.1" r=".47"/>
<circle cx="79.5" cy="105.1" r=".47"/>
<circle cx="84.7" cy="105.1" r=".47"/>
<circle cx="89.8" cy="105.1" r=".47"/>
<circle cx="95" cy="105.1" r=".47"/>
<circle cx="100" cy="105.1" r=".47"/>
<circle cx="105.2" cy="105.1" r=".47"/>
<circle cx="92.4" cy="138.5" r=".49"/>
<circle cx="192.4" cy="105.1" r=".47"/>
<circle cx="197.6" cy="105.1" r=".47"/>
<circle cx="202.6" cy="105.1" r=".47"/>
<circle cx="207.8" cy="105.1" r=".47"/>
<circle cx="213" cy="105.1" r=".47"/>
<circle cx="218.1" cy="105.1" r=".47"/>
<circle cx="223.2" cy="105.1" r=".47"/>
<circle cx="228.3" cy="105.1" r=".47"/>
<circle cx="207.8" cy="138.5" r=".47"/>
<circle cx="56.4" cy="46.1" r=".47"/>
<circle cx="25.7" cy="30.7" r=".47"/>
<circle cx="25.7" cy="76.9" r=".47"/>
<circle cx="25.7" cy="69.2" r=".47"/>
<circle cx="25.7" cy="61.5" r=".47"/>
<circle cx="25.7" cy="53.8" r=".47"/>
<circle cx="25.7" cy="46.1" r=".47"/>
<circle cx="25.7" cy="38.4" r=".47"/>
<circle cx="136" cy="30.7" r=".47"/>
<circle cx="136" cy="69.2" r=".47"/>
<circle cx="136" cy="76.9" r=".47"/>
<circle cx="136" cy="53.8" r=".47"/>
<circle cx="136" cy="61.5" r=".47"/>
<circle cx="136" cy="46.1" r=".47"/>
<circle cx="136" cy="38.4" r=".47"/>
</g>
<text font-size="12.3" x="36" y="19">FPC-Front Cover Board 2/2</text>
<g font-size="2.3">
<text x="18" y="22.2">2.8V_FPC_F</text>
<text x="128.4" y="24.7">2.8V_FPC_F</text>
<text x="59.1" y="112.5">TSSOP24-G</text>
<text x="172" y="112.5">TSSOP24-G</text>
<text x="68.8" y="120">4</text>
<text x="79" y="116.3" transform="rotate(-90 79 116.3)">5</text>
<text x="81.5" y="116.3" transform="rotate(-90 81.5 116.3)">6</text>
<text x="84.2" y="116.3" transform="rotate(-90 84.2 116.3)">7</text>
<text x="86.7" y="116.3" transform="rotate(-90 86.7 116.3)">8</text>
<text x="89.2" y="116.3" transform="rotate(-90 89.2 116.3)">9</text>
<text x="91.9" y="116.3" transform="rotate(-90 91.9 116.3)">10</text>
<text x="94.4" y="116.3" transform="rotate(-90 94.4 116.3)">11</text>
<text x="96.9" y="116.3" transform="rotate(-90 96.9 116.3)">12</text>
<text x="99.5" y="116.3" transform="rotate(-90 99.5 116.3)">13</text>
<text x="102.1" y="116.3" transform="rotate(-90 102.1 116.3)">14</text>
<text x="104.6" y="116.3" transform="rotate(-90 104.6 116.3)">15</text>
<text x="107.2" y="116.3" transform="rotate(-90 107.2 116.3)">16</text>
<text x="109.8" y="116.3" transform="rotate(-90 109.8 116.3)">17</text>
<text x="112.4" y="116.3" transform="rotate(-90 112.4 116.3)">18</text>
<text x="114.9" y="116.3" transform="rotate(-90 114.9 116.3)">19</text>
<text x="117.5" y="116.3" transform="rotate(-90 117.5 116.3)">20</text>
<text x="181.7" y="120">4</text>
<text x="191.9" y="116.3" transform="rotate(-90 191.9 116.3)">5</text>
<text x="194.5" y="116.3" transform="rotate(-90 194.5 116.3)">6</text>
<text x="197" y="116.3" transform="rotate(-90 197 116.3)">7</text>
<text x="199.6" y="116.3" transform="rotate(-90 199.6 116.3)">8</text>
<text x="202.1" y="116.3" transform="rotate(-90 202.1 116.3)">9</text>
<text x="204.7" y="116.3" transform="rotate(-90 204.7 116.3)">10</text>
<text x="207.3" y="116.3" transform="rotate(-90 207.3 116.3)">11</text>
<text x="209.8" y="116.3" transform="rotate(-90 209.8 116.3)">12</text>
<text x="212.4" y="116.3" transform="rotate(-90 212.4 116.3)">13</text>
<text x="215" y="116.3" transform="rotate(-90 215 116.3)">14</text>
<text x="217.5" y="116.3" transform="rotate(-90 217.5 116.3)">15</text>
<text x="220.1" y="116.3" transform="rotate(-90 220.1 116.3)">16</text>
<text x="222.7" y="116.3" transform="rotate(-90 222.7 116.3)">17</text>
<text x="225.2" y="116.3" transform="rotate(-90 225.2 116.3)">18</text>
<text x="227.8" y="116.3" transform="rotate(-90 227.8 116.3)">19</text>
<text x="230.4" y="116.3" transform="rotate(-90 230.4 116.3)">20</text>
<text x="67.6" y="122.5">21</text>
<text x="68.8" y="125.1">3</text>
<text x="180.4" y="122.5">21</text>
<text x="181.7" y="125.1">3</text>
<text x="68.8" y="130.2">2</text>
<text x="125" y="130.2">22</text>
<text x="181.7" y="130.2">2</text>
<text x="237.8" y="130.2">22</text>
<text x="79" y="137.7" transform="rotate(-90 79 137.7)">23</text>
<text x="91.9" y="136.4" transform="rotate(-90 91.9 136.4)">1</text>
<text x="94.4" y="137.7" transform="rotate(-90 94.4 137.7)">25</text>
<text x="107.2" y="137.7" transform="rotate(-90 107.2 137.7)">24</text>
<text x="191.9" y="137.7" transform="rotate(-90 191.9 137.7)">23</text>
<text x="204.7" y="136.4" transform="rotate(-90 204.7 136.4)">1</text>
<text x="207.3" y="137.7" transform="rotate(-90 207.3 137.7)">25</text>
<text x="220.1" y="137.7" transform="rotate(-90 220.1 137.7)">24</text>
<text x="223.3" y="137.7">3.3V_FPC_F</text>
<text x="110.4" y="140.2">3.3V_FPC_F</text>
<text x="86.3" y="151">DGND_FPC_F</text>
<text x="204.3" y="151">DGND_FPC_F</text>
<text x="73.4" y="158.7">DGND_FPC_F</text>
<text x="186.3" y="158.7">DGND_FPC_F</text>
<text x="200.2" y="174.1">Title</text>
<text x="210.4" y="176.6">FPC Front Cover 2</text>
<text x="202.7" y="184.3">Custom&lt;Doc&gt;</text>
<text x="210.4" y="181.8">Document</text>
<text x="222.6" y="181.8">Number</text>
<text x="284.8" y="181.8">Rev</text>
<text x="287.4" y="184.3">&lt;RevCode</text>
<text x="200.2" y="189.5">Date:</text>
<text x="213.5" y="189.5">Tuesday, May 12, 2015</text>
<text x="251.5" y="189.5">Sheet</text>
<text x="264.3" y="189.5">2</text>
<text x="272" y="189.5">o f</text>
<text x="279.7" y="189.5">2</text>
</g>
<g font-size="2.3" fill="#000080">
<text x="33.4" y="30.4">LED32</text>
<text x="56.5" y="30.4">SFH 4253</text>
<text x="141.1" y="30.4">LED40</text>
<text x="164.3" y="30.4">SFH 4253</text>
<text x="46.2" y="38.1">LED31</text>
<text x="69.3" y="38.1">SFH 4253</text>
<text x="154" y="38.1">LED39</text>
<text x="177" y="38.1">SFH 4253</text>
<text x="33.4" y="45.8">LED30</text>
<text x="56.5" y="45.8">SFH 4253</text>
<text x="141.1" y="45.8">LED38</text>
<text x="164.3" y="45.8">SFH 4253</text>
<text x="46.2" y="53.5">LED29</text>
<text x="69.3" y="53.5">SFH 4253</text>
<text x="154" y="53.5">LED37</text>
<text x="177" y="53.5">SFH 4253</text>
<text x="33.4" y="61.2">LED28</text>
<text x="56.5" y="61.2">SFH 4253</text>
<text x="141.1" y="61.2">LED36</text>
<text x="164.3" y="61.2">SFH 4253</text>
<text x="46.2" y="68.9">LED27</text>
<text x="69.3" y="68.9">SFH 4253</text>
<text x="154" y="68.9">LED35</text>
<text x="177" y="68.9">SFH 4253</text>
<text x="33.4" y="76.6">LED26</text>
<text x="56.5" y="76.6">SFH 4253</text>
<text x="141.1" y="76.6">LED34</text>
<text x="164.3" y="76.6">SFH 4253</text>
<text x="46.2" y="84.3">LED25</text>
<text x="69.3" y="84.3">SFH 4253</text>
<text x="154" y="84.3">LED33</text>
<text x="177" y="84.3">SFH 4253</text>
<text x="59.1" y="107.4">U301</text>
<text x="172" y="107.4">U302</text>
<text x="59.1" y="109.9">STP16CPC26XTR</text>
<text x="172" y="109.9">STP16CPC26XTR</text>
<text x="82.1" y="145.9">R301</text>
<text x="82.1" y="148.4">330</text>
<text x="185.3" y="148.4">R302</text>
<text x="184.5" y="151.5">330</text>
</g>
<g font-size="2.3" fill="#f00">
<text x="79.1" y="97" transform="rotate(-90 79.1 97)">LED25</text>
<text x="84.2" y="97" transform="rotate(-90 84.2 97)">LED26</text>
<text x="89.3" y="97" transform="rotate(-90 89.3 97)">LED27</text>
<text x="94.5" y="97" transform="rotate(-90 94.5 97)">LED28</text>
<text x="99.6" y="97" transform="rotate(-90 99.6 97)">LED29</text>
<text x="104.7" y="97" transform="rotate(-90 104.7 97)">LED30</text>
<text x="109.9" y="97" transform="rotate(-90 109.9 97)">LED31</text>
<text x="115" y="97" transform="rotate(-90 115 97)">LED32</text>
<text x="191.9" y="97" transform="rotate(-90 191.9 97)">LED33</text>
<text x="197.1" y="97" transform="rotate(-90 197.1 97)">LED34</text>
<text x="202.2" y="97" transform="rotate(-90 202.2 97)">LED35</text>
<text x="207.3" y="97" transform="rotate(-90 207.3 97)">LED36</text>
<text x="212.5" y="97" transform="rotate(-90 212.5 97)">LED37</text>
<text x="217.6" y="97" transform="rotate(-90 217.6 97)">LED38</text>
<text x="222.8" y="97" transform="rotate(-90 222.8 97)">LED39</text>
<text x="227.8" y="97" transform="rotate(-90 227.8 97)">LED40</text>
<text x="46.7" y="119.2">LATEN_FPC_F</text>
<text x="162.2" y="119.2">LATEN_FPC_F</text>
<text x="17.5" y="120.2">LATEN_FPC_F</text>
<text x="17.5" y="122.8">OUTEn_FPC_F</text>
<text x="17.5" y="125.3">DRVCLK_FPC_F</text>
<text x="46.7" y="121.8">OUTEn_FPC_F</text>
<text x="46.7" y="124.3">DRVCLK_FPC_F</text>
<text x="162.2" y="121.8">OUTEn_FPC_F</text>
<text x="162.2" y="124.3">DRVCLK_FPC_F</text>
<text x="17.5" y="130.5">SDO_FPC_F_101</text>
<text x="46.7" y="129.5">SDO_FPC_F_101</text>
<text x="136.6" y="129.5">SDO_FPC_F_102</text>
<text x="241.7" y="129.5">SDO_FPC_F_103</text>
<text x="269.2" y="133">SDO_FPC_F_103</text>
<text x="64.7" y="139.7">R_EXT_F2</text>
<text x="180.2" y="139.7">R_EXT_F3</text>
</g>
<g font-size="2.3" fill="#004080">
<text x="73.2" y="121.7">LE</text>
<text x="73.2" y="124.2">OE</text>
<text x="83.2" y="124.1" transform="rotate(-90 83.2 124.1)">OD1</text>
<text x="85.9" y="124.1" transform="rotate(-90 85.9 124.1)">OD2</text>
<text x="88.4" y="124.1" transform="rotate(-90 88.4 124.1)">OD3</text>
<text x="90.9" y="124.1" transform="rotate(-90 90.9 124.1)">OD4</text>
<text x="93.6" y="124.1" transform="rotate(-90 93.6 124.1)">OD5</text>
<text x="98.6" y="124.1" transform="rotate(-90 98.6 124.1)">OD7</text>
<text x="101.2" y="124.1" transform="rotate(-90 101.2 124.1)">OD8</text>
<text x="103.8" y="124.1" transform="rotate(-90 103.8 124.1)">OD9</text>
<text x="106.3" y="125.3" transform="rotate(-90 106.3 125.3)">OD10</text>
<text x="108.9" y="125.3" transform="rotate(-90 108.9 125.3)">OD11</text>
<text x="111.5" y="125.3" transform="rotate(-90 111.5 125.3)">OD12</text>
<text x="114" y="125.3" transform="rotate(-90 114 125.3)">OD13</text>
<text x="116.6" y="125.3" transform="rotate(-90 116.6 125.3)">OD14</text>
<text x="119.2" y="125.3" transform="rotate(-90 119.2 125.3)">OD15</text>
<text x="186" y="121.7">LE</text>
<text x="186" y="124.2">OE</text>
<text x="196.2" y="124.1" transform="rotate(-90 196.2 124.1)">OD1</text>
<text x="198.7" y="124.1" transform="rotate(-90 198.7 124.1)">OD2</text>
<text x="201.3" y="124.1" transform="rotate(-90 201.3 124.1)">OD3</text>
<text x="203.8" y="124.1" transform="rotate(-90 203.8 124.1)">OD4</text>
<text x="206.4" y="124.1" transform="rotate(-90 206.4 124.1)">OD5</text>
<text x="211.5" y="124.1" transform="rotate(-90 211.5 124.1)">OD7</text>
<text x="214.1" y="124.1" transform="rotate(-90 214.1 124.1)">OD8</text>
<text x="216.7" y="124.1" transform="rotate(-90 216.7 124.1)">OD9</text>
<text x="219.2" y="125.3" transform="rotate(-90 219.2 125.3)">OD10</text>
<text x="221.8" y="125.3" transform="rotate(-90 221.8 125.3)">OD11</text>
<text x="224.4" y="125.3" transform="rotate(-90 224.4 125.3)">OD12</text>
<text x="226.9" y="125.3" transform="rotate(-90 226.9 125.3)">OD13</text>
<text x="229.4" y="125.3" transform="rotate(-90 229.4 125.3)">OD14</text>
<text x="232.1" y="125.3" transform="rotate(-90 232.1 125.3)">OD15</text>
<text x="73.2" y="131.9">SDI</text>
<text x="73.2" y="126.8">CLK</text>
<text x="116.9" y="131.9">SDO</text>
<text x="186" y="131.9">SDI</text>
<text x="186" y="126.8">CLK</text>
<text x="229.8" y="131.9">SDO</text>
<text x="80.7" y="132.1" transform="rotate(-90 80.7 132.1)">R-EXT OD0</text>
<text x="93.6" y="132.1" transform="rotate(-90 93.6 132.1)">GND</text>
<text x="96.1" y="132.1" transform="rotate(-90 96.1 132.1)">THM_GOD6</text>
<text x="108.9" y="132.1" transform="rotate(-90 108.9 132.1)">VDD</text>
<text x="193.5" y="132.1" transform="rotate(-90 193.5 132.1)">R-EXT OD0</text>
<text x="206.4" y="132.1" transform="rotate(-90 206.4 132.1)">GND</text>
<text x="209" y="132.1" transform="rotate(-90 209 132.1)">THM_GOD6</text>
<text x="221.8" y="132.1" transform="rotate(-90 221.8 132.1)">VDD</text>
</g>
<text font-size="2.2" x="200.2" y="181.7">Size</text>
<g font-size="1.8">
<text x="31.6" y="1.9">5</text>
<text x="89.5" y="1.9">4</text>
<text x="147.5" y="1.9">3</text>
<text x="205.5" y="1.9">2</text>
<text x="263.5" y="1.9">1</text>
<text x=".8" y="27.5">D</text>
<text x="293.2" y="27.5">D</text>
<text x=".8" y="74.4">C</text>
<text x="293.2" y="74.4">C</text>
<text x=".8" y="121.2">B</text>
<text x="293.2" y="121.2">B</text>
<text x=".8" y="168">A</text>
<text x="293.2" y="168">A</text>
<text x="31.6" y="191.7">5</text>
<text x="89.5" y="191.7">4</text>
<text x="147.5" y="191.7">3</text>
<text x="205.5" y="191.7">2</text>
<text x="263.5" y="191.7">1</text>
</g>
</svg>
